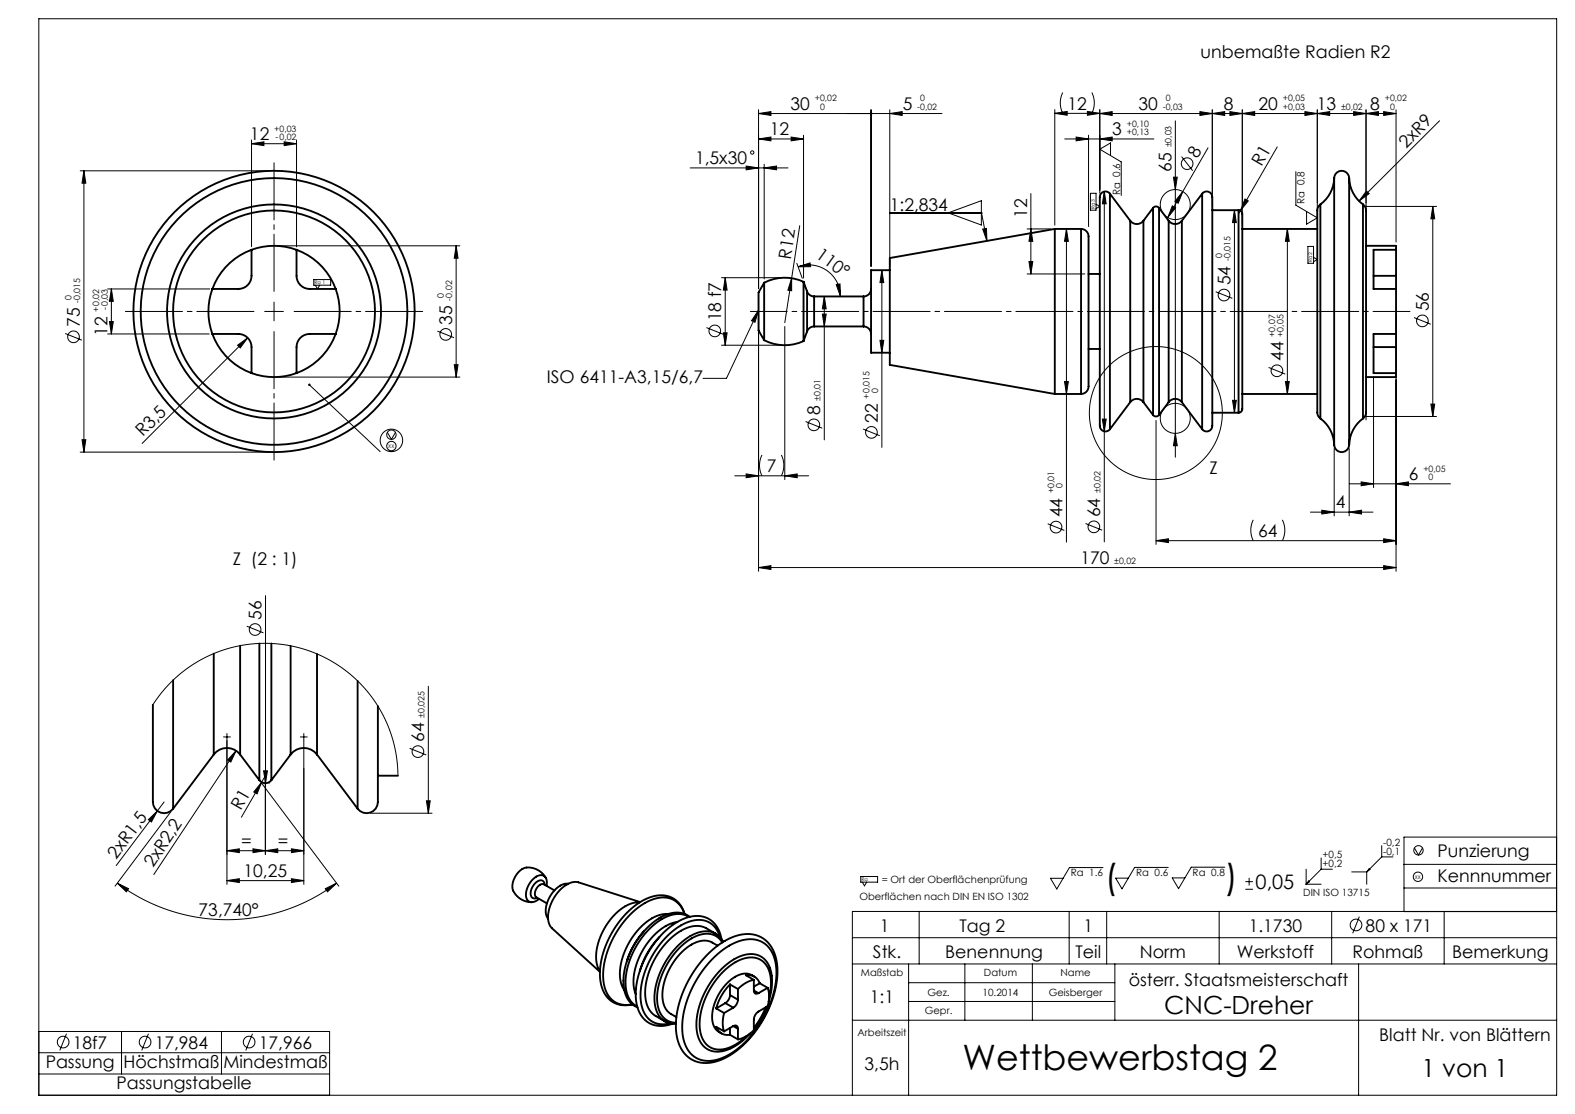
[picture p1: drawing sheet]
<svg xmlns="http://www.w3.org/2000/svg" width="420mm" height="297mm" viewBox="0 0 420 297" stroke-linecap="round" stroke-linejoin="round" font-family="sans-serif">
<g fill="none" stroke="#000" stroke-width=".27">
<path d="M10.4 5h404.7v287h-404.7zM67.1 38.3l3.3-.5v1zM67.1 37.3v28.5M67.1 38.3h12M75.8 37.8l3.3 .5-3.3 .5zM79.1 37.3v28.5M202.3 30.3l3.3-.5v1zM202.3 30.3h48.9M202.3 29.3v47.7M202.3 37l3.3-.5v1.1zM202.3 37h12M211 36.5l3.3 .5-3.3 .6z"/>
<path d="M214.3 36v38.1M232.3 29.3v41.7M237.3 30.3l3.3-.5v1zM237.3 29.3v41.7M281.3 30.2l3.3-.5v1zM281.3 29.2v30.8M281.3 30.2h12M283.4 24.7a6.2 6.2 0 0 0 0 5.5M283.9 37h23.8M287 36.5l3.3 .5-3.3 .6zM290 29.7l3.3 .5-3.3 .5zM290.3 36v24.4"/>
<path d="M291.2 24.7a6.2 6.2 0 0 1 0 5.5M293.3 30.3l3.3-.5v1zM293.3 37l3.3-.5v1.1zM293.3 29.2v22.3M313.4 32.2v89.7M320 29.8l3.3 .5-3.3 .5zM322.1 39.4l-6.7 11.7M323.3 29.3v25.7M323.3 30.3l3.3-.5v1zM328 29.8l3.3 .5-3.3 .5zM331.3 29.3v30.7M331.3 30.3l3.3-.5v1z"/>
<path d="M340.6 39.2l-10.3 17.8M348 29.8l3.3 .5-3.3 .5zM351.3 29.3v30.7M351.3 30.3l3.3-.5v1zM361 29.8l3.3 .5-3.3 .5zM364.3 30.3l3.3-.5v1zM364.3 29.3v26.7M369 29.8l3.3 .5-3.3 .5zM372.3 29.3v35.2M372.3 30.3h-79M383.9 32.2l-21.5 21.4M21.4 45.5h50.7"/>
<path d="M22.4 45.5v75M22.4 45.5l.5 3.3h-1zM184 44.8h26.1M199 44.3l3.3 .5-3.3 .5zM203.8 44.8l3.3-.5v1zM203.8 43.8v30.6M237.2 56.8h24.6M252.9 56.8l8.8-3.3v6.5zM252.9 56.8h8.8M261.8 57.2l1.4 7M274.9 51.6v21.4M290.8 51.5h1.5v4.5h-1.5z"/>
<path d="M292.3 54.5l1 .5-1 .6M294.5 51l.5 3.3h-1zM294.5 51v93.5M296.1 41.5v-3.4l-2.8 1.7 5.7 3.4v8.9M312.6 54.9l.9 .5-2.1 2.6zM312.9 47.2h1l-.5 3.3zM315.1 41.8l3 3.7M315.4 51.1l-4 6.9M315.4 51.1l-1.2 3.1-.9-.5zM329.2 56l.5 3.3h-1zM329.2 56v54M332 53.1l.9 .5-2.1 2.6z"/>
<path d="M345.6 45.8v8.9l5.7 3.4-2.9 1.7v-3.4M363.3 55h19.8M364.4 50.9l.7 .7-2.7 2zM382.1 55v56M382.1 55l.5 3.3h-1zM28.7 77h27.2M29.7 77l.5 3.3h-1zM29.7 77v12M74.1 65.5h48.5M83.7 74.5h4.5v1.5h-4.5zM84.1 76l.6 1 .6-1M121.6 65.5v35"/>
<path d="M121.6 65.5l.5 3.3h-1zM192.4 74h15.9M193.4 74l.5 3.3h-1zM193.4 74v18M211.1 74.2v3.3l-1-.1zM212.5 70.2l1.4 4M212.8 71.1l3.2-1 .2 1zM212.8 71.1a8.4 8.4 0 0 1 11.3 7.9M213.3 60.2l-4 25.8M219.8 79l.5 3.3h-1zM219.8 79v38.3M223 75.9l1-.2 .1 3.3z"/>
<path d="M235.2 72l.5 3.3h-1zM235.2 72v47.3M262.1 61.1l1-.2 .1 3.3zM273.9 61h6.3M273.9 73h15.4M274.4 69.7h1l-.5 3.3zM274.9 61l.5 3.3h-1zM284.4 61l.5 3.3h-1zM284.4 61v83.5M324.2 77.8l4.4 1.7M343.3 61l.5 3.3h-1zM343.3 61v44"/>
<path d="M348.8 65.7h1.5v4.5h-1.5zM350.3 68.6l1 .6-1 .6M17.4 88.9l4.4 1.8M28.7 89h27.1M29.2 85.7h1l-.5 3.3zM63.4 92l2.6-1.9-1.9 2.7zM66 90.1l-28.1 28.1M70.6 83h5M73.1 80.5v5M116.6 88.3l4.5 1.7M121.1 97.2h1l-.5 3.3zM188.4 87.3l4.4 1.8"/>
<path d="M192.4 92h15.9M192.9 88.7h1l-.5 3.3zM202.3 84v68.3M202.3 82.7l-1 3.2-.9-.4zM202.3 82.7l-8.6 18.2h-6.2M209.3 87v40.9M219.3 83.7h1l-.5 3.3zM234.7 90.7h1l-.5 3.3zM338.3 98l4.4 1.7M372.3 84v68.3M377.1 84.7l4.4 1.7M21.9 117.2h1l-.5 3.3z"/>
<path d="M74.1 100.5h48.5M82.5 102.6l18.9 17.8M103.3 115.3l1.1 1.8 1.1-1.8M214.8 112.4l4.5 1.8M230.2 114.4l4.4 1.8M283.9 101.7h1l-.5 3.3zM294 111.7h1l-.5 3.3zM308.3 112.1v33.1M313.4 115.5l.5 3.3h-1zM328.7 106.7h1l-.5 3.3zM342.8 101.7h1l-.5 3.3zM355.8 119.6v17.9"/>
<path d="M359.8 119.6v17.9M363.3 111h19.8M364.3 110v2M366.3 100.5v29.5M381.6 107.7h1l-.5 3.3zM21.4 120.5h50.7M195.9 126.9h19.7M199 126.4l3.3 .5-3.3 .5zM203.2 121.3a6.2 6.2 0 0 0 0 5.6M208.4 121.3a6.2 6.2 0 0 1 0 5.6M209.3 126.9l3.3-.5v1zM279.4 139.6l4.4 1.8"/>
<path d="M289.5 139.6l4.4 1.8M334.2 138.6a6.2 6.2 0 0 0 0 5.6M342 138.6a6.2 6.2 0 0 1 0 5.6M349.4 136.5h16.7M352.5 136l3.3 .5-3.3 .5zM359.8 136.5l3.3-.5v1zM359.9 129h26.9M363 128.5l3.3 .5-3.3 .5zM372.3 129l3.3-.5v1zM70.8 158.8v50M202.3 151.3l3.3-.5v1zM202.3 151.3h170"/>
<path d="M308.3 144.2l3.3-.6v1.1zM308.3 144.2h64M369 150.8l3.3 .5-3.3 .5zM369 143.6l3.3 .6-3.3 .5zM65.8 166.9l4.4 1.8M40.8 187.9l3.4-4.5 4-3.9 4.7-3.2 5.1-2.5 5.5-1.6 5.7-.7 5.6 .3 5.8 1.1 5.3 2 4.9 2.9 4.4 3.6 3.8 4.2 3 4.9 2.2 5.1 1.4 5.5 .5 5.7M59.5 196.5h2M60.5 195.5v40.3M80 196.5h2M81 195.5v40.3M109.2 199.5l4.5 1.8M114.2 183v33.8"/>
<path d="M39.6 218.5l2.4-2.3-1.6 2.9zM43.8 213.8l-12.8 17M45.6 216.4l-14.9 19.9M63 200.1l-1.5 3.1-.8-.6zM63 200.1l-22 33.1M69.8 208.8l20.6 27.5M69.8 208.5l-1.2 3.2-.9-.6zM70.3 205.5h1l-.5 3.3zM70.8 207.8v20M70.8 206.8l-6.4 11.1M71.8 208.8h.1M98.8 216.8h16.4"/>
<path d="M113.7 213.5h1l-.5 3.3zM31.3 235.5l3 1.4-.6 .9zM31.3 235.5a48.7 48.7 0 0 0 58.5 0M60.5 234.8l3.3-.5v1zM60.5 234.8h20.5M60.5 226.8l3.3-.5v1zM67.5 226.3l3.3 .5-3.3 .5zM70.8 226.8l3.3-.5v1zM77.7 234.3l3.3 .5-3.3 .5zM77.7 226.3l3.3 .5-3.3 .5zM81 226.8h-20.5M86.8 236.9l3-1.4-2.5 2.3z"/>
<path d="M229.5 233.7h4.5v1.5h-4.5zM230 235.2l.5 1 .6-1M294.1 231.3h-8.9l-3.4 5.7-1.7-2.8h3.4M311.5 231.3h-8.9l-3.4 5.7-1.7-2.9h3.4M326.6 231.2h-8.9l-3.4 5.7-1.7-2.8h3.4M332.1 237.1h2M332.1 235.1h2M333.1 234v2.1M348.3 231.7v4M348.3 235.7h4M349 234.9l.2 .2-.9 .6zM352.3 231.7l-4 4"/>
<path d="M352.3 228.7v3M352.3 231.7h3M360.5 232.5h4M364.5 232.5v3.2M365.1 231.6l.2 .2-.8 .7zM368.5 228.5l-4 4M368.5 225.5v3M368.5 228.5h3M374.4 236.7h40.7M374.4 223.2h40.7v19.8h-40.7zM374.4 230.4h40.7M377.2 226.1l1.1 1.9 1-1.9"/>
<path d="M227.3 257h187.8M227.3 250h187.8M242.3 257v35M245.1 243v14M257.3 257v15M275.3 257v15M285.1 243v14M295.1 243v14M297.3 257v15M325.1 243v14M355.1 243v14M362.3 257v35"/>
<path d="M362.5 244.4l-1.8 4.4M385.1 243v14M415.1 243h-187.8v49M10.4 275h77.5v17M17.7 275.6l-1.7 4.4M32.4 275v11.3M39.6 275.6l-1.8 4.4M59.1 275v11.3M67.3 275.6l-1.8 4.4M227.3 272h187.8M242.3 262h55M242.3 267h55"/>
<path d="M10.4 280.7h77.5M10.4 286.3h77.5"/>
<circle cx="200.6" cy="40.7" r=".44"/>
<circle cx="313.4" cy="54.5" r="4"/>
<circle cx="316.6" cy="43.6" r="1.56"/>
<circle cx="326.4" cy="78.7" r="1.56"/>
<circle cx="19.6" cy="89.8" r="1.56"/>
<circle cx="118.9" cy="89.2" r="1.56"/>
<circle cx="190.6" cy="88.2" r="1.56"/>
<circle cx="340.5" cy="98.9" r="1.56"/>
<circle cx="379.3" cy="85.6" r="1.56"/>
<circle cx="104.4" cy="118.9" r="1.25"/>
<circle cx="104.4" cy="117.4" r="3"/>
<circle cx="104.4" cy="115.9" r="1.25"/>
<circle cx="217" cy="113.3" r="1.56"/>
<circle cx="232.4" cy="115.3" r="1.56"/>
<circle cx="308.2" cy="110.1" r="17.7"/>
<circle cx="313.4" cy="111.5" r="4"/>
<circle cx="281.6" cy="140.5" r="1.56"/>
<circle cx="291.7" cy="140.5" r="1.56"/>
<circle cx="68" cy="167.8" r="1.56"/>
<circle cx="111.4" cy="200.4" r="1.56"/>
<circle cx="378.1" cy="233.8" r="1.25"/>
<circle cx="378.3" cy="226.7" r="1.25"/>
<circle cx="361.6" cy="246.6" r="1.56"/>
<circle cx="16.8" cy="277.8" r="1.56"/>
<circle cx="38.7" cy="277.8" r="1.56"/>
<circle cx="66.4" cy="277.8" r="1.56"/>
</g>
<path d="M364.5 232.5l.8-.7-.1-.1zM365.1 231.6l-.6 .9 .7-.8zM349.1 235l-.8 .7 .9-.6zM349 234.9l-.7 .8 .8-.7z" fill-rule="evenodd" fill="#000"/>
<path d="M73.1 78v-35M68.1 83h-35M73.1 88v35M78.1 83h35" fill="none" stroke="#000" stroke-width=".27" stroke-dasharray="15.2 1.3 1.3 1.3" stroke-dashoffset="-.4"/>
<path d="M200.1 83h175.9" fill="none" stroke="#000" stroke-width=".27" stroke-dasharray="15.2 1.3 1.3 1.3" stroke-dashoffset="5.4"/>
<g fill="#000">
<path d="M332 53.1l.9 .5-2.1 2.6zM364.4 50.9l.7 .7-2.7 2zM211.1 74.2v3.3l-1-.1zM262.1 61.1l1-.2 .1 3.3zM63.4 92l2.6-1.9-1.9 2.7zM202.3 82.7l-1 3.2-.9-.4zM82.2 102.4a.34 .34 0 0 1 .6 .1 .34 .34 0 0 1-.3 .4 .34 .34 0 0 1-.3-.5l.3 .2zM39.6 218.5l2.4-2.3-1.6 2.9zM63 200.1l-1.5 3.1-.8-.6zM69.8 208.5l-1.2 3.2-.9-.6z"/>
<path d="M293.3 30.3l3.3-.5v1zM320 29.8l3.3 .5-3.3 .5zM199 44.3l3.3 .5-3.3 .5zM203.8 44.8l3.3-.5v1zM202.3 30.3l3.3-.5v1zM232.1 30a.34 .34 0 0 0 0 .6 .34 .34 0 0 0 .5-.3h-.3h.3l-.1-.3zM232.1 30a.34 .34 0 0 0 0 .6 .34 .34 0 0 0 .5-.3h-.3h.3l-.1-.3zM237.3 30.3l3.3-.5v1zM352.5 136l3.3 .5-3.3 .5zM359.8 136.5l3.3-.5v1zM363 128.5l3.3 .5-3.3 .5zM372.3 129l3.3-.5v1zM67.1 38.3l3.3-.5v1zM75.8 37.8l3.3 .5-3.3 .5zM70.8 226.8l3.3-.5v1zM77.7 226.3l3.3 .5-3.3 .5z"/>
<path d="M328 29.8l3.3 .5-3.3 .5zM323.3 30.3l3.3-.5v1z"/>
<path d="M351.3 30.3l3.3-.5v1zM361 29.8l3.3 .5-3.3 .5z"/>
<path d="M369 29.8l3.3 .5-3.3 .5zM364.3 30.3l3.3-.5v1zM369 150.8l3.3 .5-3.3 .5zM202.3 151.3l3.3-.5v1zM348 29.8l3.3 .5-3.3 .5zM331.3 30.3l3.3-.5v1zM290 29.7l3.3 .5-3.3 .5zM281.3 30.2l3.3-.5v1zM211 36.5l3.3 .5-3.3 .6zM202.3 37l3.3-.5v1.1zM209.3 126.9l3.3-.5v1zM199 126.4l3.3 .5-3.3 .5zM369 143.6l3.3 .6-3.3 .5zM308.3 144.2l3.3-.6v1.1zM293.3 37l3.3-.5v1.1zM287 36.5l3.3 .5-3.3 .6z"/>
<path d="M312.6 54.9l-1.2 3.1 2.1-2.6zM315.4 51.1l-2.1 2.6 .9 .5z"/>
<path d="M382.1 55l.5 3.3h-1zM381.6 107.7h1l-.5 3.3zM274.9 61l.5 3.3h-1zM274.4 69.7h1l-.5 3.3zM121.6 65.5l.5 3.3h-1zM121.1 97.2h1l-.5 3.3zM22.4 45.5l.5 3.3h-1zM21.9 117.2h1l-.5 3.3zM70.3 205.5h1l-.5 3.3z"/>
<path d="M223 75.9l1-.2 .1 3.3zM212.8 71.1l3.2-1 .2 1z"/>
<path d="M313.4 115.5l.5 3.3h-1zM312.9 47.2h1l-.5 3.3z"/>
<path d="M328.7 106.7h1l-.5 3.3zM329.2 56l.5 3.3h-1z"/>
<path d="M342.8 101.7h1l-.5 3.3zM343.3 61l.5 3.3h-1zM283.9 101.7h1l-.5 3.3zM284.4 61l.5 3.3h-1zM219.3 83.7h1l-.5 3.3zM219.8 79l.5 3.3h-1zM234.7 90.7h1l-.5 3.3zM235.2 72l.5 3.3h-1zM294 111.7h1l-.5 3.3zM294.5 51l.5 3.3h-1zM192.9 88.7h1l-.5 3.3zM193.4 74l.5 3.3h-1zM29.2 85.7h1l-.5 3.3zM29.7 77l.5 3.3h-1zM113.7 213.5h1l-.5 3.3z"/>
<path d="M31.3 235.5l3 1.4-.6 .9zM86.8 236.9l3-1.4-2.5 2.3z"/>
<path d="M60.5 226.8l3.3-.5v1zM67.5 226.3l3.3 .5-3.3 .5z"/>
<path d="M60.5 234.8l3.3-.5v1zM77.7 234.3l3.3 .5-3.3 .5z"/>
</g>
<g fill="none" stroke="#000" stroke-width=".5">
<path d="M296 51.6a1.57 1.57 0 0 0-2-.3 1.57 1.57 0 0 0-.7 1.9v58.9a2.59 2.59 0 0 0 1 2.9 1.5 1.5 0 0 0 1.7-.6M296 51.6v62.8M296 51.6l5.4 7.3M301.4 58.9a2.2 2.2 0 0 0 3.5 0M301.4 58.9v48.3M304.9 58.9v48.3M307.5 55.4a1 1 0 0 1 1.6 0M307.5 55.4v55.2M307.5 55.4l-2.6 3.5M309.1 55.4v55.2M309.1 55.4l2.5 3.5M311.6 58.9a2.2 2.2 0 0 0 3.6 0"/>
<path d="M311.6 58.9v48.3M315.2 58.9v48.3M320.6 51.6a1.57 1.57 0 0 1 2-.3 1.57 1.57 0 0 1 .7 1.9v58.9a2.59 2.59 0 0 1-1 2.9 1.5 1.5 0 0 1-1.7-.6M320.6 51.6v62.8M320.6 51.6l-5.4 7.3M323.3 56h7M330.3 56a1.18 1.18 0 0 1 1 1.7v50.7a1.21 1.21 0 0 1-1 1.6M330.3 56v54M352.1 54.5a2.7 2.7 0 0 0-.8 2.7v52.8a2 2 0 0 0 .8 1.6M352.1 54.5v57.1M355.8 47.5a2 2 0 0 1 2-2 2 2 0 0 1 2 2M355.8 47.5a9 9 0 0 1-3.7 7"/>
<path d="M355.8 47.5v71.1M359.8 47.5a9 9 0 0 0 3.7 7M359.8 47.5v71.1M363.5 54.5a2.7 2.7 0 0 1 .8 2.7v52.8a2 2 0 0 1-.8 1.6M363.5 54.5v57.1M56.6 77a17.5 17.5 0 0 0 0 12M67.1 66.6v6.9a3.5 3.5 0 0 1-3.5 3.5h-7M67.1 66.6a17.5 17.5 0 0 1 12 0M67.1 66.6a17.5 17.5 0 0 0-10.5 10.4M79.1 66.6v6.9a3.5 3.5 0 0 0 3.5 3.5h6.9M79.1 66.6a17.5 17.5 0 0 1 10.4 10.4M89.5 77a17.5 17.5 0 0 1 0 12"/>
<path d="M203.8 75.4v15.3M203.8 75.4l-1.5 2.6v10.1l1.5 2.6M214.3 75.1a12 12 0 0 0-10.5 .3M214.3 75.1v15.8M214.3 75.1l.9 2.6M215.2 77.7a2 2 0 0 0 1.9 1.3M215.2 77.7v10.7M217.1 79v8M217.1 79h13.2M230.3 79v8M232.3 77a2 2 0 0 1-2 2M237.3 72h-5v22h5"/>
<path d="M281.3 61v44M281.3 61l-44 7.8v28.5l44 7.7M281.3 61h7M288.3 61a2.36 2.36 0 0 1 2 3.1v38.1a2.25 2.25 0 0 1-2 2.8M288.3 61v44M290.3 73h3M331.3 61h20M364.3 65.5h8v1.1M366.3 73.5h6M372.3 66.6h-6v10.4h6M372.3 77v12M372.3 73.5v3.5"/>
<path d="M372.3 66.6v6.9M56.6 89h7a3.5 3.5 0 0 1 3.5 3.5v7M56.6 89a17.5 17.5 0 0 0 10.5 10.5M67.1 99.5a17.5 17.5 0 0 0 12 0M89.5 89h-6.9a3.5 3.5 0 0 0-3.5 3.5v7M89.5 89a17.5 17.5 0 0 1-10.4 10.5M203.8 90.7a12 12 0 0 0 10.5 .2M215.2 88.4l-.9 2.5M217.1 87a2 2 0 0 0-1.9 1.4M217.1 87h13.2M230.3 87a2 2 0 0 1 2 2M290.3 93h3"/>
<path d="M366.3 92.5h6M372.3 89h-6v10.5h6M372.3 99.5v1h-8M372.3 89v3.5M372.3 92.5v7M281.3 105h7M301.4 107.2a2.2 2.2 0 0 1 3.5 0M301.4 107.2l-5.4 7.2M304.9 107.2l2.6 3.4M307.5 110.6a1 1 0 0 0 1.6 0M311.6 107.2a2.2 2.2 0 0 1 3.6 0M311.6 107.2l-2.5 3.4"/>
<path d="M315.2 107.2l5.4 7.2M323.3 110h7M331.3 105h20M352.1 111.6a9 9 0 0 1 3.7 7M355.8 118.6a2 2 0 0 0 2 1.9 2 2 0 0 0 2-1.9M363.5 111.6a9 9 0 0 0-3.7 7M57 174.3v26.9M64 172.1v29.1M69.2 171.5v36.5M72.4 171.6v36.4M77.5 172.2v29M84.5 174.3v26.9"/>
<path d="M40.8 187.9v25a3.1 3.1 0 0 0 1.6 3.5 3.1 3.1 0 0 0 3.8-.8M46.2 181.3v34.3M95.4 181.5v34.1M100.8 188.2v24.7a3.1 3.1 0 0 1-1.7 3.5 3.1 3.1 0 0 1-3.7-.8M57 201.2a4.4 4.4 0 0 1 7 0M57 201.2l-10.8 14.4M64 201.2l5.2 6.8M69.2 208a2 2 0 0 0 3.2 0M77.5 201.2a4.4 4.4 0 0 1 7 0M77.5 201.2l-5.1 6.8M84.5 201.2l10.9 14.4M100.8 206.8h5.3"/>
<path d="M145.3 235.9a1.16 1.16 0 0 0-.8-1.2 1.16 1.16 0 0 0-1.3 .3 3.5 3.5 0 0 0-1.4 4.2l.7 .3 .8-.1M145.6 234.1a5 5 0 0 0-6.3-2.4 5.5 5.5 0 0 0-2.5 5.8 5.5 5.5 0 0 0 5 3M145.8 236.2a1.99 1.99 0 0 0-1.7-2.9 5.4 5.4 0 0 0-3.6 6.4 1.9 1.9 0 0 0 3.1 .1l.2-.2M147.8 237.4l-2.8-1.6a2.39 2.39 0 0 0-2.3 3l.3 .4 2.8 1.7M151.5 235.6a5.9 5.9 0 0 0-5.1 4 5.2 5.2 0 0 0-.2 5.3M170.6 240.6a10.2 10.2 0 0 0-8 4.7 15.1 15.1 0 0 0-3.4 11.9l.8 1.7M170.7 240.5l-16.4-5.3a5.7 5.7 0 0 0-5.5 2.7 9.4 9.4 0 0 0-2.3 8.6l.7 1 12.8 11.6M171.8 248.2a20.8 20.8 0 0 0-4.6 8M175.8 249.8a21.6 21.6 0 0 0-5.2 9.1M178.1 243.7a11.1 11.1 0 0 0-8.6 5 17 17 0 0 0-3.9 13.2l.9 2M179.3 246.7a25.2 25.2 0 0 0-9.7 16.9M179.3 246.7a9.6 9.6 0 0 1 9.4-1.9 7.1 7.1 0 0 1 3.7 5.6"/>
<path d="M180.6 245.8a14.6 14.6 0 0 0-9.5 8 14 14 0 0 0-1.6 11.2M182.5 243.6a6 6 0 0 0-8.4-3.8 22.3 22.3 0 0 0-11.8 13.1 15.5 15.5 0 0 0-.5 11.7 5.7 5.7 0 0 0 6.8 3.2M182.6 243.6a6.6 6.6 0 0 0-9.2-4.4 22.8 22.8 0 0 0-12.6 14.9 13.4 13.4 0 0 0 .9 11.5 6.4 6.4 0 0 0 6.9 2.2M183.7 244.5a6.7 6.7 0 0 0-7.1 .5 21.1 21.1 0 0 0-9.7 18.3 6.1 6.1 0 0 0 3 5.1M183.9 244.4a7.2 7.2 0 0 0-8.6 .7 21.8 21.8 0 0 0-9.1 16.3M189.1 254.1a15.1 15.1 0 0 1 11.2-5 8.1 8.1 0 0 1 6.9 7.8 27.6 27.6 0 0 1-7.6 20.3 16.1 16.1 0 0 1-12 6.2 7.9 7.9 0 0 1-7.2-7.6 26.7 26.7 0 0 1 6.6-19.5zM189.9 255.8a14.9 14.9 0 0 1 10.6-5.4 6.8 6.8 0 0 1 6.3 6.2 24.7 24.7 0 0 1-5.3 18 18.5 18.5 0 0 1-12 8.2 6.6 6.6 0 0 1-7.2-5.8 24 24 0 0 1 4.9-17.9zM190.7 248.9l1.1 .8 1 1.4M190.7 248.9l-2.4-1.4a7.1 7.1 0 0 0-7.4 1.1 20.7 20.7 0 0 0-8.8 17.6 6 6 0 0 0 2.7 4.7l2.5 1.4M190.7 248.9a7.2 7.2 0 0 0-7.3 1.1 20.7 20.7 0 0 0-8.8 17.6 6 6 0 0 0 2.7 4.7M191.4 252.1a5.9 5.9 0 0 0-7.6 .1 16.7 16.7 0 0 0-7 14.6 4.8 4.8 0 0 0 2.1 3.5l1.5 .9M192 249.8a5.8 5.8 0 0 0-8.2-4.1 21.7 21.7 0 0 0-11.7 13.1 14.3 14.3 0 0 0-.2 11.4 5.6 5.6 0 0 0 6.8 2.6"/>
<path d="M192.6 251.3a5.1 5.1 0 0 0-6.9-1.8 19.6 19.6 0 0 0-10.4 17.7 5.2 5.2 0 0 0 4.9 5.5M166.2 261.5a6.9 6.9 0 0 0 3.8 7.1M169.6 263.6a9.2 9.2 0 0 0 3.5 9.1 7.4 7.4 0 0 0 6.3 .2M177.3 272.3l.1 .1M177.4 272.4l1.5 .5 1.3 .1M191 268.9l2.1 1.2M193.1 270.1a8.1 8.1 0 0 0 0 4.9M193.1 275l-2.1-1.2a3.2 3.2 0 0 0 3.7 2.1M193.4 267.4l-2.4 1.5M193.4 267.4l2.1 1.3M194.7 262.5a14.7 14.7 0 0 0-3.7 6.4M194.7 265.3a2.74 2.74 0 0 1-1.3 2.1"/>
<path d="M194.7 262.5l2.1 1.2M194.7 275.9l2.1 1.2M194.7 262.5v2.8M194.7 274.1v1.8M194.7 265.3l2.1 1.2M195.5 273.6a.75 .75 0 0 1 .9-.1 .75 .75 0 0 1 .4 .8M195.5 273.6l-2.4 1.4M195.5 268.7l-2.4 1.4M195.5 273.6l1.3 .7M196.8 266.5a2.73 2.73 0 0 1-1.3 2.2M196.8 263.7v2.8M196.8 274.3v2.8"/>
<path d="M200 275.5a16.5 16.5 0 0 1-5.4 4.1M201 261.2a8.1 8.1 0 0 0-4.2 2.5M201 264.1a.75 .75 0 0 0 .4 .8 .75 .75 0 0 0 .9-.1M201 261.2l-2.1-1.2a3.2 3.2 0 0 1 3.7 2.1M201 261.2v2.9M201 264.1l1.3 .7M201.2 260.4a4.8 4.8 0 0 0-6.2 .7 13.2 13.2 0 0 0-5 11.4 3.9 3.9 0 0 0 2.4 3M202.6 262.1l2.1 1.3M202.6 262.1l-1.6 .9M204.2 268.6a23.1 23.1 0 0 1-3.2 5.5M204.5 268.4a23.7 23.7 0 0 1-3.5 6M204.7 263.4a8.1 8.1 0 0 1 0 4.9l-2.4 1.4a2.74 2.74 0 0 0-1.3 2.1v2.9a8.1 8.1 0 0 1-4.2 2.4"/>
<path d="M204.7 263.4l-2.4 1.4M205.1 265.9a9.8 9.8 0 0 0-1.4-9.3 5.9 5.9 0 0 0-6.9-.4 20.4 20.4 0 0 0-10.1 18.3 5.4 5.4 0 0 0 8 4.7l2.1-1.1 2.3-1.9M205.8 260.1a5.7 5.7 0 0 0-8.6-5.1 21.5 21.5 0 0 0-11.4 19.4 5.8 5.8 0 0 0 5.3 6l1.5-.1 1.9-.6M205.8 260.2a16 16 0 0 1-.8 6.8"/>
<circle cx="73.1" cy="83" r="37.5"/>
<circle cx="73.1" cy="83" r="35.6"/>
<circle cx="73.1" cy="83" r="28.5"/>
<circle cx="73.1" cy="83" r="26.9"/>
</g>
<g font-size="9.3">
<text x="294.6" y="237">(</text>
<text x="326.7" y="237.1">)</text>
<text x="256.7" y="285.2">Wettbewerbstag 2</text>
</g>
<g font-size="6.7">
<text x="310.5" y="270.4">CNC-Dreher</text>
<text x="379.1" y="287">1 von 1</text>
</g>
<text font-size="5.3" x="334.8" y="237.1">0,05</text>
<g font-size="4.7">
<text x="320.1" y="15.5">unbemaßte Radien R2</text>
<text x="210.8" y="29.3">30</text>
<text x="240.7" y="29.3">5</text>
<text x="284.7" y="29.2">12</text>
<text x="303.6" y="29.3">30</text>
<text x="326.4" y="29.3">8</text>
<text x="335.6" y="29.3">20</text>
<text x="351.1" y="29.3">13</text>
<text x="365.4" y="29.3">8</text>
<text x="66.7" y="37.3">12</text>
<text x="205.3" y="36">12</text>
<text x="296.6" y="36">3</text>
<text x="375" y="39.6" transform="rotate(-45 375 39.6)">2xR9</text>
<text x="185.3" y="43.7">1,5x30</text>
<text x="312.4" y="45.8" transform="rotate(-90 312.4 45.8)">65</text>
<text x="319.3" y="42.3" transform="rotate(-60 319.3 42.3)">8</text>
<text x="336.4" y="44.5" transform="rotate(-60 336.4 44.5)">R1</text>
<text x="237.3" y="56.1">1:2,834</text>
<text x="273.9" y="58.1" transform="rotate(-90 273.9 58.1)">12</text>
<text x="210.9" y="69.2" transform="rotate(-81 210.9 69.2)">R12</text>
<text x="217.3" y="68.6" transform="rotate(36 217.3 68.6)">110°</text>
<text x="328.1" y="76.1" transform="rotate(-90 328.1 76.1)">54</text>
<text x="381" y="83" transform="rotate(-90 381 83)">56</text>
<text x="21.3" y="87.2" transform="rotate(-90 21.3 87.2)">75</text>
<text x="28.7" y="89.5" transform="rotate(-90 28.7 89.5)">12</text>
<text x="120.6" y="86.6" transform="rotate(-90 120.6 86.6)">35</text>
<text x="192.3" y="85.7" transform="rotate(-90 192.3 85.7)">18 f7</text>
<text x="342.2" y="96.3" transform="rotate(-90 342.2 96.3)">44</text>
<text x="145.9" y="102">ISO 6411-A3,15/6,7</text>
<text x="218.7" y="110.7" transform="rotate(-90 218.7 110.7)">8</text>
<text x="234.1" y="112.7" transform="rotate(-90 234.1 112.7)">22</text>
<text x="38.1" y="116.6" transform="rotate(-45 38.1 116.6)">R3,5</text>
<text x="204.5" y="125.8">7</text>
<text x="322.5" y="126.4">Z</text>
<text x="375.7" y="128">6</text>
<text x="283.3" y="138" transform="rotate(-90 283.3 138)">44</text>
<text x="293.4" y="137.9" transform="rotate(-90 293.4 137.9)">64</text>
<text x="356.2" y="135.5">4</text>
<text x="335.5" y="143.1">64</text>
<text x="62.1" y="150.5">Z (2 : 1)</text>
<text x="288.1" y="150.3">170</text>
<text x="69.7" y="165.3" transform="rotate(-90 69.7 165.3)">56</text>
<text x="113.2" y="197.8" transform="rotate(-90 113.2 197.8)">64</text>
<text x="64.2" y="216.3" transform="rotate(-60 64.2 216.3)">R1</text>
<text x="64.3" y="225.8">=</text>
<text x="74.1" y="225.8">=</text>
<text x="31" y="229.2" transform="rotate(-53 31 229.2)">2xR1,5</text>
<text x="40.9" y="231.5" transform="rotate(-56 40.9 231.5)">2xR2,2</text>
<text x="64.9" y="233.8">10,25</text>
<text x="383.3" y="228.4">Punzierung</text>
<text x="383.3" y="235.1">Kennnummer</text>
<text x="53" y="244.3" transform="rotate(-1 53 244.3)">73,740°</text>
<text x="234.7" y="248.4">1</text>
<text x="255.9" y="248.4">Tag 2</text>
<text x="289" y="248.4">1</text>
<text x="333" y="248.4">1.1730</text>
<text x="364.2" y="248.4">80 x 171</text>
<text x="232.8" y="255.3">Stk.</text>
<text x="252.1" y="255.3">Benennung</text>
<text x="286.8" y="255.3">Teil</text>
<text x="304" y="255.3">Norm</text>
<text x="329.8" y="255.3">Werkstoff</text>
<text x="360.7" y="255.3">Rohmaß</text>
<text x="387.3" y="255.3">Bemerkung</text>
<text x="301" y="262.8">österr. Staatsmeisterschaft</text>
<text x="232" y="267.4">1:1</text>
<text x="19.4" y="279.6">18f7</text>
<text x="41.3" y="279.6">17,984</text>
<text x="69" y="279.6">17,966</text>
<text x="367.8" y="277.6">Blatt Nr. von Blättern</text>
<text x="12.2" y="284.7">Passung</text>
<text x="32.9" y="284.7">Höchstmaß</text>
<text x="59.6" y="284.7">Mindestmaß</text>
<text x="230.6" y="285.2">3,5h</text>
<text x="31.1" y="290.4">Passungstabelle</text>
</g>
<g font-size="2.7">
<text x="298.7" y="52.1" transform="rotate(-90 298.7 52.1)">Ra 0.6</text>
<text x="347.8" y="54.3" transform="rotate(-90 347.8 54.3)">Ra 0.8</text>
<text x="368.8" y="227.9">-0,1</text>
<text x="368.8" y="225.6">-0,2</text>
<text x="285.5" y="233.6">Ra 1.6</text>
<text x="302.9" y="233.5">Ra 0.6</text>
<text x="318" y="233.5">Ra 0.8</text>
<text x="352.7" y="231.2">+0,2</text>
<text x="352.7" y="228.8">+0,5</text>
<text x="229.2" y="240">Oberflächen nach DIN EN ISO 1302</text>
<text x="235.1" y="235.5">= Ort der Oberflächenprüfung</text>
<text x="347.5" y="238.8">DIN ISO 13715</text>
<text x="229.6" y="260.2">Maßstab</text>
<text x="262.4" y="260.2">Datum</text>
<text x="282.8" y="260.2">Name</text>
<text x="247.3" y="265.5">Gez.</text>
<text x="262" y="265.5">10.2014</text>
<text x="279.6" y="265.5">Geisberger</text>
<text x="246.6" y="270.4">Gepr.</text>
<text x="228.7" y="276.3">Arbeitszeit</text>
</g>
<g font-size="2.3">
<text x="217.3" y="27">+0,02</text>
<text x="218.7" y="29.3">0</text>
<text x="244.6" y="29.3">-0,02</text>
<text x="245.4" y="27">0</text>
<text x="310.1" y="29.3">-0,03</text>
<text x="310.9" y="27">0</text>
<text x="342.1" y="27">+0,05</text>
<text x="342.1" y="29.3">+0,03</text>
<text x="357.6" y="29.3">±0,02</text>
<text x="369.3" y="27">+0,02</text>
<text x="370.7" y="29.3">0</text>
<text x="73.1" y="35.1">+0,03</text>
<text x="300.5" y="33.8">+0,10</text>
<text x="73.4" y="37.3">-0,02</text>
<text x="300.5" y="36.1">+0,13</text>
<text x="312.4" y="39.3" transform="rotate(-90 312.4 39.3)">±0,03</text>
<text x="325.9" y="68.9" transform="rotate(-90 325.9 68.9)">0</text>
<text x="328.2" y="69.6" transform="rotate(-90 328.2 69.6)">-0,015</text>
<text x="19.1" y="80" transform="rotate(-90 19.1 80)">0</text>
<text x="21.4" y="80.8" transform="rotate(-90 21.4 80.8)">-0,015</text>
<text x="26.5" y="83.1" transform="rotate(-90 26.5 83.1)">+0,02</text>
<text x="28.7" y="82.8" transform="rotate(-90 28.7 82.8)">-0,03</text>
<text x="118.4" y="79.3" transform="rotate(-90 118.4 79.3)">0</text>
<text x="120.6" y="80.1" transform="rotate(-90 120.6 80.1)">-0,02</text>
<text x="340" y="89.8" transform="rotate(-90 340 89.8)">+0,07</text>
<text x="342.3" y="89.8" transform="rotate(-90 342.3 89.8)">+0,05</text>
<text x="218.8" y="106.8" transform="rotate(-90 218.8 106.8)">±0,01</text>
<text x="231.9" y="106.2" transform="rotate(-90 231.9 106.2)">+0,015</text>
<text x="234.1" y="104.8" transform="rotate(-90 234.1 104.8)">0</text>
<text x="379.6" y="125.8">+0,05</text>
<text x="281.1" y="131.5" transform="rotate(-90 281.1 131.5)">+0,01</text>
<text x="283.4" y="130.1" transform="rotate(-90 283.4 130.1)">0</text>
<text x="293.4" y="131.4" transform="rotate(-90 293.4 131.4)">±0,02</text>
<text x="381" y="128">0</text>
<text x="297.1" y="150.3">±0,02</text>
<text x="113.2" y="191.4" transform="rotate(-90 113.2 191.4)">±0,025</text>
</g>
<g font-size="1.3">
<text x="291.9" y="55.8" transform="rotate(-90 291.9 55.8)">Ra 3</text>
<text x="349.9" y="70" transform="rotate(-90 349.9 70)">Ra 2</text>
<text x="83.9" y="75.7">Ra 1</text>
<text x="103.6" y="119.4">XX</text>
<text x="229.7" y="234.9">Ra</text>
<text x="377.3" y="234.3">XX</text>
</g>
</svg>
